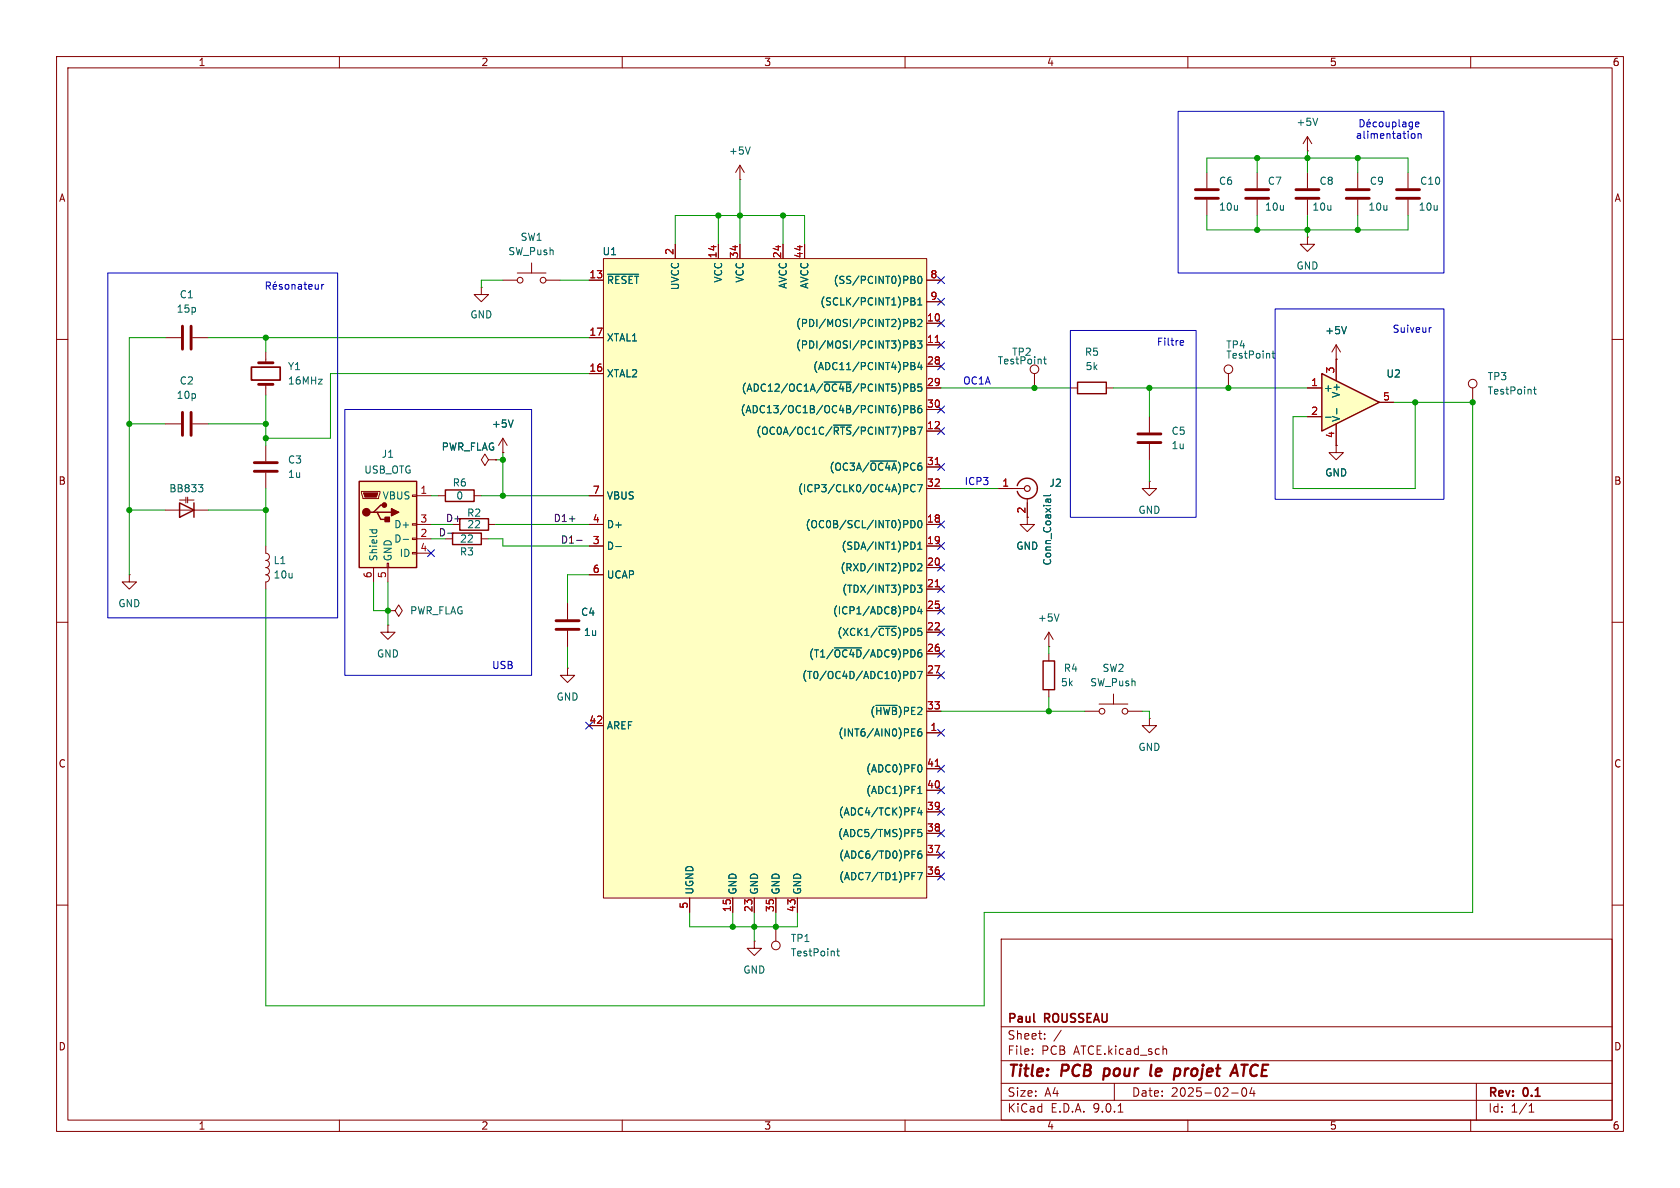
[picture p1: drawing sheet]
<svg xmlns="http://www.w3.org/2000/svg" width="297mm" height="210mm" viewBox="0 0 297 210" stroke-linecap="round" stroke-linejoin="round" font-family="sans-serif">
<g fill="none" stroke="#840000" stroke-width=".18">
<path d="M10 10h277v190h-277zM12 12h273v186h-273zM60 10v2M110 10v2M160 10v2M210 10v2M260 10v2M130.8 31.8h.1M130.8 29.2l-.8 1.3M130.8 29.2l.8 1.3M130.8 29.2v2.6M29.2 59.7h2.8"/>
<path d="M34 59.7h2.8M10 60h2M47 62.2v1.9M47 67.9v2M285 60h2M10 110h2M285 110h2M10 160h2M177 166h108v32h-108zM285 160h2M60 198v2M110 198v2"/>
<path d="M160 198v2M177 194.5h108M177 191.5h108M177 187.5h108M177 181.5h108M182.5 186.3v.1M182.5 185.5v.1M184.7 183.6v.1M184.7 182.8v.1M187.6 182.1l-1.3 2M197 191.5v3M197.7 196.6h.8"/>
<path d="M205.8 185.4h.2l.2 .2v.8M210 198v2M217.7 193.2h1.2M219.7 192.4l.2-.1a.81 .81 0 0 1 .6 .6 .81 .81 0 0 1-.3 .8l-.2 .1a.81 .81 0 0 1-.3-1.4zM221.3 192.2l-.3 1.1h.9M221.7 192.8v1M260 198v2M261 191.5v6.5M270.3 196.6h.9M270.3 195.5l.4-.4v1.5"/>
</g>
<path d="M195.3 188.9l-.3 2M203.4 190.1l.2 .1M203.6 188.2l-.3 1.7M208.3 188.9l.4 .4-.1 .5-.2 .3M219.5 188.2h1.1M220 188.2l-.2 2" fill="none" stroke="#840000" stroke-width=".4"/>
<path d="M132.6 26l-.4 1.2" fill="none" stroke="#006464" stroke-width=".18"/>
<path d="M32.3 57.7v4M33.8 57.7v4M45.7 67.9h2.6M45.7 64.1h2.6" fill="none" stroke="#840000" stroke-width=".51"/>
<path d="M44.4 64.9h5.1v2.3h-5.1z" fill="none" stroke="#840000" stroke-width=".3"/>
<path d="M233.7 66l10.1 5.1-10.1 5.1z" fill="#ffffc2"/>
<path d="M190.5 67.6h5.1v2h-5.1zM233.7 66l10.1 5.1-10.1 5.1z" fill="none" stroke="#840000" stroke-width=".25"/>
<g fill="none" stroke="#840000" stroke-width=".18">
<path d="M182.9 66v2.6M189.2 68.6h1.3M195.6 68.6h1.2M203.2 73.7v2.8M203.2 78.5v2.8M231.1 68.6h2.6M231.1 73.7h2.6M236.2 78.7v1.3h1.3l-1.3 1.3-1.3-1.3h1.3M236.2 78.7h.1M236.2 63.5v3.8M236.2 74.9v3.8M243.8 71.1h2.6"/>
<path d="M203.2 85.1v1.3h1.3l-1.3 1.2-1.3-1.2h1.3M203.2 85.1h.1M100.3 118.1v1.3h1.3l-1.3 1.3-1.2-1.3h1.2M100.3 118.1h.1M100.3 106.7v2.8M100.3 111.5v2.8M203.2 127v1.3h1.3l-1.3 1.2-1.3-1.2h1.3M203.2 127h.1M133.3 166.4v1.2h1.3l-1.3 1.3-1.2-1.3h1.2M133.3 166.4h.1M137.2 163.8v2.6"/>
<circle cx="182.9" cy="65.3" r=".76"/>
<circle cx="137.2" cy="167.1" r=".76"/>
</g>
<path d="M184.5 63.5h.5M184.7 63.1v1.1l.3 .1M234.3 73.8h1M236.3 72.2v1M147.9 168.1h.5M148.1 167.7v1.1l.3 .2" fill="none" stroke="#006464" stroke-width=".18"/>
<path d="M201.2 76.7h4M201.2 78.2h4M98.3 109.7h4.1M98.3 111.3h4.1" fill="none" stroke="#840000" stroke-width=".51"/>
<path d="M106.7 45.7h57.1v113.1h-57.1z" fill="#ffffc2"/>
<g fill="none" stroke="#840000" stroke-width=".18">
<path d="M213.4 30.5v2.8M213.4 35.3v2.8M222.2 30.5v2.8M222.2 35.3v2.8M231.1 26.7h.1M231.1 24.1l-.7 1.3M231.1 24.1l.8 1.3M231.1 24.1v2.6M231.1 30.5v2.8M231.1 35.3v2.8M240 30.5v2.8M240 35.3v2.8"/>
<path d="M248.9 30.5v2.8M248.9 35.3v2.8M85.1 50.8v1.3h1.3l-1.3 1.2-1.3-1.2h1.3M85.1 50.8h.1M88.9 49.5h2.5M91.4 48.3h5.1M94 46.5v1.8M96.5 49.5h2.6M104.1 49.5h2.6M104.1 59.7h2.6M106.7 45.7h57.1v113.1h-57.1zM119.4 43.2v2.5"/>
<path d="M127 43.2v2.5M130.8 43.2v2.5M138.4 43.2v2.5M142.2 43.2v2.5M163.8 49.5h2.6M163.8 53.3h2.6M163.8 57.2h2.6M231.1 41.9v1.3h1.3l-1.3 1.3-1.2-1.3h1.2M231.1 41.9h.1M29.2 74.9h2.8M34 74.9h2.8M47 78.7v2.8"/>
<path d="M88.9 77.5l-.8 1.2M88.9 77.5l.8 1.2M88.9 77.5v2.5M104.1 66h2.6M163.8 61h2.6M163.8 64.8h2.6M163.8 68.6h2.6M163.8 72.4h2.6M163.8 76.2h2.6M217.2 66v2.6M236.2 63.5h.1M236.2 61l-.7 1.2"/>
<path d="M236.2 61l.8 1.2M236.2 61v2.5M260.3 68.6v2.5M29.2 90.2h7.6M31.7 88.4h1.2M32.9 87.9v1M33.2 88.4h1.1M33.2 87.9v1M47 96.5v1.3a.64 .64 0 0 1 .6 .6 .64 .64 0 0 1-.6 .7M47 99.1a.64 .64 0 0 1 .6 .6 .64 .64 0 0 1-.6 .6 .64 .64 0 0 1 .6 .7 .64 .64 0 0 1-.6 .6 .64 .64 0 0 1 .6 .6 .64 .64 0 0 1-.6 .7v1.2M47 83.6v2.8M77.5 87.6h1.2"/>
<path d="M78.7 95.3h1.3M83.8 87.6h1.3M85.1 95.3h1.3M86.4 81.3l-.7-1-.6 1 .6 1 .7-1h1.2M86.4 92.7h1.2M87.6 81.3h.1M88.9 80h.1M104.1 87.6h2.6M104.1 92.7h2.6M104.1 96.5h2.6M163.8 92.7h2.6M163.8 96.5h2.6"/>
<path d="M163.8 82.6h2.6M163.8 86.4h2.6M22.9 101.6v1.3h1.2l-1.2 1.2-1.3-1.2h1.3M22.9 101.6h.1M68.6 110.5v1.3h1.2l-1.2 1.2-1.3-1.2h1.3M68.6 110.5h.1M68.6 108h1.2l.7-1.1 .6 1.1-.6 1-.7-1M68.6 108h.1M104.1 101.6h2.6M163.8 100.3h2.6M163.8 104.1h2.6M163.8 108h2.6"/>
<path d="M163.8 111.8h2.6M163.8 115.6h2.6M163.8 119.4h2.6M185.4 114.3h.1M185.4 111.8l-.7 1.2M185.4 111.8l.8 1.2M185.4 111.8v2.5M185.4 115.6v1.2M104.1 128.3h2.6M163.8 125.7h2.6M163.8 129.5h2.6M163.8 135.9h2.6"/>
<path d="M163.8 139.7h2.6M185.4 121.9v1.3M121.9 158.8v2.5M129.5 158.8v2.5M133.3 158.8v2.5M137.2 158.8v2.5M141 158.8v2.5M163.8 143.5h2.6M163.8 147.3h2.6M163.8 151.1h2.6M163.8 154.9h2.6"/>
<circle cx="91.9" cy="49.5" r=".51"/>
<circle cx="96" cy="49.5" r=".51"/>
<circle cx="217.2" cy="65.3" r=".76"/>
<circle cx="260.4" cy="67.8" r=".76"/>
</g>
<g fill="none" stroke="#006464" stroke-width=".18">
<path d="M233 20.9l-.5 1.3M107.4 48.5h5.5M160.4 56.5l.1 .2-.1 .4M161 56.5h.5l.2 .2-.2 .4 .2 .1 .1 .3-.3 .2h-.5zM161 52.6l.6 .2 .1 .2-.2 .3M161 53.3h.5M161 57.1h.5M161.5 48.8l.2 .3-.2 .3 .2 .2 .1 .3-.3 .2h-.5M161.5 53.3l.3 .2-.1 .3-.7 .1M162.3 56.6l.4-.1 .3 .3-.8 .9h.8M162.3 53.9h.7M162.3 53l.3-.4v1.3"/>
<path d="M162.4 49l.2-.2a.68 .68 0 0 1 .4 .7 .68 .68 0 0 1-.4 .6l-.2-.1-.1-.4zM238 57.7l-.4 1.3M90.7 74.2l-.4 1.3M145.7 67.5h4.8M147.3 75.2h3.2M159 71.8l.2 .6-.2 .8M159.8 72.4l.6-.1 .1-.2-.1-.3-.6-.1v1.3M160.4 60.4v.4M161 60.3h.5l.2 .2-.2 .4 .2 .1 .1 .3-.3 .2h-.5zM161 71.7h.5l.2 .2-.2 .4 .2 .1 .1 .3-.3 .3h-.5zM161 64.1l.6 .1 .1 .2-.2 .3M161 67.9l.6 .1 .1 .3-.2 .2"/>
<path d="M161 60.9h.5M161 64.7h.5M161 68.5h.5M161 72.3h.5M161.5 64.7l.3 .2-.1 .3-.7 .1M161.5 68.5l.3 .2-.1 .3-.7 .2M162.2 60.3h.8l-.4 .5 .3 .1v.5l-.2 .1-.5-.1M162.2 75.5h.8l-.5 1.3M162.6 64l-.3 .9h.7M162.9 71.7l-.4 .1a.86 .86 0 0 0 0 1.2l.4-.2 .1-.4-.3-.2h-.3l-.1 .2M162.9 64.5v.8M162.9 67.9h-.6v.6l.1-.1h.5l.1 .2-.1 .4-.2 .2-.4-.2"/>
<path d="M224.9 62.5h.5M225.1 62v1.1l.3 .2M271.1 68.8h.5M271.3 68.4v1.1l.3 .2M35.1 85.7h.8l-.5 .5M35.6 86.2l.3 .2v.3l-.3 .2M108.9 96.6h.9M153.9 81.5h4.6M160.3 85.7l.2 .2-.1 .3-.1 .1M161 92a.64 .64 0 0 1 .8 .7 .64 .64 0 0 1-.8 .6zM161.3 95.8a.68 .68 0 0 1 .5 .7 .68 .68 0 0 1-.5 .6M161.6 99.8l.2 .4-.2 .5"/>
<path d="M161.8 85.8a.6 .6 0 0 0-.9 .4 .6 .6 0 0 0 .6 .7l.3-.1M162.2 85.7h.8l-.5 1.2M162.3 99.8l.4-.2 .3 .4-.8 .9h.8M162.3 96.2l.3-.4v1.3M162.3 97.1h.7M162.4 92.1l.2-.1a.68 .68 0 0 1 .4 .7 .68 .68 0 0 1-.4 .6l-.2-.1-.1-.4zM147.5 114.5h4.8M155.3 110.7h3.2M161 118.7a.64 .64 0 0 1 .8 .6 .64 .64 0 0 1-.8 .7zM161.3 107.3a.68 .68 0 0 1 .5 .6 .68 .68 0 0 1-.5 .6M162.2 103.4h.8l-.4 .5 .3 .2v.5l-.2 .1-.5-.1M162.2 118.7h.8l-.5 1.3"/>
<path d="M162.6 107.2l-.3 .9h.7M162.9 107.7v.8M187.2 108.5l-.4 1.3M154.8 124.7h3.8M161.2 129.5h.4M161.2 130.1h.6M161.2 128.8h.6M162.4 139.3l.2-.3v1.3M162.7 135.2a.79 .79 0 0 1 0 1.3M162.9 128.8l-.4 .1a.86 .86 0 0 0 0 1.2l.4-.1 .1-.4-.3-.3h-.2l-.2 .3M161.2 150.4h.6M161.2 154.2h.6"/>
<path d="M162.2 154.2h.8l-.5 1.3M162.3 140.3h.7M162.6 142.8l-.3 .9h.7M162.9 150.4l-.4 .1a.86 .86 0 0 0 0 1.2l.4-.1 .1-.4-.3-.3h-.2l-.2 .3M162.9 143.2v.9M162.9 146.6h-.6v.6l.1-.1 .5 .1 .1 .2-.1 .4-.2 .1-.4-.1"/>
</g>
<path d="M165.3 60.5h.8M165.3 82.1h.8M165.3 103.7h.8M165.3 135.5h.8" fill="none" stroke="#a90000" stroke-width=".18"/>
<g fill="none" stroke="#840000" stroke-width=".51">
<path d="M211.3 33.5h4.1M211.3 35.1h4.1M220.2 33.5h4.1M220.2 35.1h4.1M229.1 33.5h4.1M229.1 35.1h4.1M238 33.5h4.1M238 35.1h4.1M246.9 33.5h4.1M246.9 35.1h4.1M32.3 72.9v4.1M33.8 72.9v4.1"/>
<path d="M45 81.8h4M45 83.3h4"/>
</g>
<path d="M31.7 88.9l2.6 1.3-2.6 1.2zM34.3 88.9v2.5M78.7 86.6h5.1v2h-5.1zM80 94.2h5.1v2.1h-5.1zM81.3 91.7h5.1v2h-5.1zM184.4 116.8h2v5.1h-2z" fill="none" stroke="#840000" stroke-width=".25"/>
<path d="M63.5 85.1h10.2v15.2h-10.2z" fill="#ffffc2"/>
<path d="M63.5 85.1h10.2v15.2h-10.2zM66 90.6h.7l.6 1.2h1.3M66.7 90.6h2.5M67.9 89.3h-.6l-1.3 1.3h-.6M179.8 85.9a1.82 1.82 0 0 1 2-1.3 1.82 1.82 0 0 1 1.6 1.8M183.4 86.4a1.81 1.81 0 0 1-1.6 1.8 1.81 1.81 0 0 1-2-1.3" fill="none" stroke="#840000" stroke-width=".25"/>
<g fill="none" stroke="#840000" stroke-width=".18">
<path d="M104.1 49.5h2.6M104.1 59.7h2.6M119.4 43.2v2.5M127 43.2v2.5M130.8 43.2v2.5M138.4 43.2v2.5M142.2 43.2v2.5M163.8 49.5h2.6M163.8 53.3h2.6M163.8 57.2h2.6M104.1 66h2.6M163.8 61h2.6"/>
<path d="M163.8 64.8h2.6M163.8 68.6h2.6M163.8 72.4h2.6M163.8 76.2h2.6M231.1 68.6h2.6M231.1 73.7h2.6M236.2 63.5h.1M236.2 78.7h.1M236.2 63.5v3.8M236.2 74.9v3.8M243.8 71.1h2.6M63.9 86.9h3.3v.2l-.3 1h-2.8z"/>
<path d="M68.5 99.6h.2v.7h-.2zM72.9 87.5h.8v.3h-.8zM72.9 92.6h.8v.2h-.8zM72.9 95.1h.8v.3h-.8zM72.9 97.7h.8v.2h-.8zM73.7 87.6h2.5M73.7 92.7h2.5M73.7 95.3h2.5M73.7 97.8h2.5M87.6 81.3h.1M88.9 80h.1M104.1 87.6h2.6"/>
<path d="M104.1 92.7h2.6M104.1 96.5h2.6M163.8 92.7h2.6M163.8 86.4h2.6M163.8 96.5h2.6M163.8 82.6h2.6M176.5 86.4h4.6M181.6 88.1v4.6h1.3l-1.3 1.3-1.3-1.3h1.3M66 100.3v2.6M68.6 100.3v2.6M100.3 106.7v2.8M100.3 111.5v2.8"/>
<path d="M104.1 101.6h2.6M163.8 100.3h2.6M163.8 104.1h2.6M163.8 108h2.6M163.8 111.8h2.6M163.8 115.6h2.6M163.8 119.4h2.6M104.1 128.3h2.6M163.8 125.7h2.6M163.8 129.5h2.6M163.8 135.9h2.6M163.8 139.7h2.6"/>
<path d="M191.8 125.7h2.5M194.3 124.5h5.1M196.8 122.7v1.8M199.4 125.7h2.5M121.9 158.8v2.5M129.5 158.8v2.5M133.3 158.8v2.5M137.2 158.8v2.5M141 158.8v2.5M163.8 143.5h2.6M163.8 147.3h2.6M163.8 151.1h2.6"/>
<path d="M163.8 154.9h2.6"/>
<circle cx="194.8" cy="125.7" r=".51"/>
<circle cx="198.9" cy="125.7" r=".51"/>
</g>
<path d="M64.3 87.1h2.5l-.3 .8h-2z" fill="#840000" stroke="#840000" stroke-width=".18"/>
<g fill="#840000" stroke="#840000" stroke-width=".25">
<path d="M68.1 91.4h.7v.8h-.7z"/>
<path d="M69.2 89.9l1.3 .7-1.3 .6z"/>
<circle cx="64.8" cy="90.6" r=".63"/>
<circle cx="67.9" cy="89.3" r=".38"/>
</g>
<g fill="none" stroke="#006464" stroke-width=".18">
<path d="M107.4 48.5h5.5M160.4 56.5l.1 .2-.1 .4M161 56.5h.5l.2 .2-.2 .4 .2 .1 .1 .3-.3 .2h-.5zM161 52.6l.6 .2 .1 .2-.2 .3M161 53.3h.5M161 57.1h.5M161.5 48.8l.2 .3-.2 .3 .2 .2 .1 .3-.3 .2h-.5M161.5 53.3l.3 .2-.1 .3-.7 .1M162.3 56.6l.4-.1 .3 .3-.8 .9h.8M162.3 53.9h.7M162.3 53l.3-.4v1.3M162.4 49l.2-.2a.68 .68 0 0 1 .4 .7 .68 .68 0 0 1-.4 .6l-.2-.1-.1-.4z"/>
<path d="M238 57.7l-.4 1.3M90.7 74.2l-.4 1.3M145.7 67.5h4.8M147.3 75.2h3.2M159 71.8l.2 .6-.2 .8M159.8 72.4l.6-.1 .1-.2-.1-.3-.6-.1v1.3M160.4 60.4v.4M161 60.3h.5l.2 .2-.2 .4 .2 .1 .1 .3-.3 .2h-.5zM161 71.7h.5l.2 .2-.2 .4 .2 .1 .1 .3-.3 .3h-.5zM161 64.1l.6 .1 .1 .2-.2 .3M161 67.9l.6 .1 .1 .3-.2 .2M161 60.9h.5"/>
<path d="M161 64.7h.5M161 68.5h.5M161 72.3h.5M161.5 64.7l.3 .2-.1 .3-.7 .1M161.5 68.5l.3 .2-.1 .3-.7 .2M162.2 60.3h.8l-.4 .5 .3 .1v.5l-.2 .1-.5-.1M162.2 75.5h.8l-.5 1.3M162.6 64l-.3 .9h.7M162.9 71.7l-.4 .1a.86 .86 0 0 0 0 1.2l.4-.2 .1-.4-.3-.2h-.3l-.1 .2M162.9 64.5v.8M162.9 67.9h-.6v.6l.1-.1h.5l.1 .2-.1 .4-.2 .2-.4-.2M234.3 73.8h1"/>
<path d="M236.3 72.2v1M65.3 93.7h1.3M65.8 93.7v.3M66.6 93.7v.3M71.3 95.3h.9M108.9 96.6h.9M153.9 81.5h4.6M160.3 85.7l.2 .2-.1 .3-.1 .1M161 92a.64 .64 0 0 1 .8 .7 .64 .64 0 0 1-.8 .6zM161.3 95.8a.68 .68 0 0 1 .5 .7 .68 .68 0 0 1-.5 .6M161.6 99.8l.2 .4-.2 .5M161.8 85.8a.6 .6 0 0 0-.9 .4 .6 .6 0 0 0 .6 .7l.3-.1"/>
<path d="M162.2 85.7h.8l-.5 1.2M162.3 99.8l.4-.2 .3 .4-.8 .9h.8M162.3 96.2l.3-.4v1.3M162.3 97.1h.7M162.4 92.1l.2-.1a.68 .68 0 0 1 .4 .7 .68 .68 0 0 1-.4 .6l-.2-.1-.1-.4zM185.2 88.2l.1 .5M185.7 88.2v.5M185.7 88.2h-.6l-.2 .2v.3M185.7 87.4l-.1 .2h-1.1M147.5 114.5h4.8M155.3 110.7h3.2M161 118.7a.64 .64 0 0 1 .8 .6 .64 .64 0 0 1-.8 .7z"/>
<path d="M161.3 107.3a.68 .68 0 0 1 .5 .6 .68 .68 0 0 1-.5 .6M162.2 103.4h.8l-.4 .5 .3 .2v.5l-.2 .1-.5-.1M162.2 118.7h.8l-.5 1.3M162.6 107.2l-.3 .9h.7M162.9 107.7v.8M154.8 124.7h3.8M161.2 129.5h.4M161.2 130.1h.6M161.2 128.8h.6M162.4 139.3l.2-.3v1.3M162.7 135.2a.79 .79 0 0 1 0 1.3M162.9 128.8l-.4 .1a.86 .86 0 0 0 0 1.2l.4-.1 .1-.4-.3-.3h-.2l-.2 .3"/>
<path d="M161.2 150.4h.6M161.2 154.2h.6M162.2 154.2h.8l-.5 1.3M162.3 140.3h.7M162.6 142.8l-.3 .9h.7M162.9 150.4l-.4 .1a.86 .86 0 0 0 0 1.2l.4-.1 .1-.4-.3-.3h-.2l-.2 .3M162.9 143.2v.9M162.9 146.6h-.6v.6l.1-.1 .5 .1 .1 .2-.1 .4-.2 .1-.4-.1"/>
</g>
<circle cx="181.6" cy="86.4" r=".51" fill="none" stroke="#840000" stroke-width=".2"/>
<path d="M79.1 94.3h1M100.7 91.7h.9M101.9 95.5h1" fill="none" stroke="#0f0f0f" stroke-width=".18"/>
<g fill="none" stroke="#009600" stroke-width=".18">
<path d="M127 38.1v5.1M130.8 31.8v11.4M138.4 38.1v5.1M213.4 30.5v-2.6h35.5v2.6M213.4 38.1v2.5h35.5v-2.5M222.2 27.9v2.6M222.2 38.1v2.5M231.1 26.7v3.8M231.1 38.1v3.8M240 27.9v2.6M240 38.1v2.5M29.2 59.7h-6.3v41.9"/>
<path d="M36.8 59.7h67.3M47 59.7v2.5M88.9 49.5h-3.8v1.3M99.1 49.5h5M119.4 43.2v-5.1h22.8v5.1M22.9 74.9h6.3M36.8 74.9h10.2M47 69.9v8.8M104.1 66h-45.7v11.5h-11.4M166.4 68.6h22.8M196.8 68.6h34.3M203.2 68.6v5.1"/>
<path d="M246.4 71.1h13.9v90.2h-86.3v16.5h-127v-73.7M250.2 71.1v15.3h-21.6v-12.7h2.5M22.9 90.2h6.3M36.8 90.2h10.2M47 86.4v10.1M76.2 92.7h3.8M76.2 87.6h1.3M76.2 95.3h2.5M85.1 87.6h19M86.4 95.3h2.5v1.2h15.2M87.6 92.7h16.5M87.6 81.3h1.3"/>
<path d="M88.9 80v7.6M166.4 86.4h10.1M203.2 81.3v3.8M66 102.9v5.1h2.6M68.6 102.9v7.6M100.3 114.3v3.8M104.1 101.6h-3.8v5.1M185.4 114.3v1.3M166.4 125.7h25.4M185.4 123.2v2.5M201.9 125.7h1.3v1.3M121.9 161.3v2.5h19.1v-2.5"/>
<path d="M129.5 161.3v2.5M133.3 161.3v5.1M137.2 161.3v2.5"/>
</g>
<g fill="none" stroke="#000084" stroke-width=".18">
<path d="M165.8 52.7l1.2 1.2M165.8 56.5l1.2 1.3M165.8 48.9l1.2 1.2M167 52.7l-1.2 1.2M167 56.5l-1.2 1.3M167 48.9l-1.2 1.2M165.8 64.2l1.2 1.2M165.8 60.4l1.2 1.2M165.8 71.8l1.2 1.2M165.8 75.6l1.2 1.2M167 64.2l-1.2 1.2M167 60.4l-1.2 1.2"/>
<path d="M167 71.8l-1.2 1.2M167 75.6l-1.2 1.2M75.6 97.2l1.2 1.2M76.8 97.2l-1.2 1.2M165.8 81.9l1.2 1.3M165.8 99.7l1.2 1.2M165.8 95.9l1.2 1.2M165.8 92.1l1.2 1.2M167 81.9l-1.2 1.3M167 99.7l-1.2 1.2M167 95.9l-1.2 1.2M167 92.1l-1.2 1.2"/>
<path d="M165.8 115l1.2 1.2M165.8 118.8l1.2 1.2M165.8 107.3l1.2 1.3M165.8 103.5l1.2 1.2M165.8 111.2l1.2 1.2M167 115l-1.2 1.2M167 118.8l-1.2 1.2M167 107.3l-1.2 1.3M167 103.5l-1.2 1.2M167 111.2l-1.2 1.2M103.5 127.7l1.2 1.2M104.7 127.7l-1.2 1.2"/>
<path d="M165.8 128.9l1.2 1.2M165.8 135.3l1.2 1.2M165.8 139.1l1.2 1.2M167 128.9l-1.2 1.2M167 135.3l-1.2 1.2M167 139.1l-1.2 1.2M165.8 154.3l1.2 1.2M165.8 142.9l1.2 1.2M165.8 150.5l1.2 1.2M165.8 146.7l1.2 1.2M167 154.3l-1.2 1.2M167 142.9l-1.2 1.2"/>
<path d="M167 150.5l-1.2 1.2M167 146.7l-1.2 1.2"/>
</g>
<g fill="none" stroke="#0000c2" stroke-width=".18">
<path d="M208.3 19.7h47v28.6h-47zM240.4 21.2a.64 .64 0 0 1 .8 .6 .64 .64 0 0 1-.8 .6zM241.7 22l.6-.1-.1-.3h-.4l-.1 .2v.6h.5M242.1 21.1l-.2 .2M243.4 21.6h-.4l-.3 .2 .2 .6h.5M243.9 21.7l.2-.1 .3 .1 .1 .5-.1 .2h-.3l-.2-.1zM245 21.6l.1 .8h.3l.2-.1M245.6 21.6v.8M246.2 21.6h.4l.2 .2-.1 .6h-.5M246.2 21.6v1.2M247.3 21.2v1l.2 .2M248 21.6h.5l.1 .8"/>
<path d="M248.6 21.9h-.5l-.2 .2 .2 .3h.5M249.6 23.7l.3-.1 .3 .3-.1 .4-.2 .2-.3-.1M249.7 21.6h-.4l-.2 .2 .1 .6h.5M249.7 21.6v1l-.2 .2h-.3M250.2 22l.6-.1v-.3h-.4l-.2 .2 .1 .6h.5M250.7 23.7l.2-.1 .3 .1v.8M250.7 23.6v.9M19 48.3h40.7v60.9h-40.7zM47.1 50.5h.6l.1-.2-.1-.3-.6-.1v1.2M47.4 50.5l.4 .6M48.3 50.7l.6-.1-.1-.3h-.3l-.2 .2 .1 .6h.4M48.7 49.8l-.2 .2"/>
<path d="M49.9 50.3h-.3l-.2 .2v.1l.5 .2v.3h-.5M50.5 50.3h.3l.3 .2v.4l-.3 .2h-.3l-.1-.2zM51.6 50.4l.2-.1h.3l.1 .8M51.6 50.3v.8M52.8 50.3h.4l.1 .8M53.3 50.6h-.4l-.2 .2 .2 .3h.4M53.7 50.3h.5M53.9 49.9v1l.3 .2M54.6 50.7l.6-.1-.1-.3h-.3l-.2 .2v.6h.5M55.7 50.3l.1 .8h.3l.2-.1M56.3 50.3v.8M56.9 50.3v.8"/>
<path d="M57.2 50.3l-.3 .2M189.2 58.4h22.3v33h-22.3zM225.4 54.6h29.9v33.7h-29.9zM253 57.9l-.3 .2M61 72.4h33v47h-33zM208.8 60.2h.4v.3l-.6 .1M209.2 61h-.4"/>
</g>
<path d="M165.3 60.5h.8M165.3 82.1h.8M165.3 103.7h.8M165.3 135.5h.8" fill="none" stroke="#a90000" stroke-width=".18"/>
<g fill="#009600" stroke="#009600" stroke-width=".18">
<circle cx="22.9" cy="90.2" r=".46"/>
<circle cx="22.9" cy="74.9" r=".46"/>
<circle cx="47" cy="90.2" r=".46"/>
<circle cx="47" cy="59.7" r=".46"/>
<circle cx="240" cy="27.9" r=".46"/>
<circle cx="231.1" cy="27.9" r=".46"/>
<circle cx="222.2" cy="27.9" r=".46"/>
<circle cx="222.2" cy="40.6" r=".46"/>
<circle cx="240" cy="40.6" r=".46"/>
<circle cx="182.9" cy="68.6" r=".46"/>
<circle cx="127" cy="38.1" r=".46"/>
<circle cx="130.8" cy="38.1" r=".46"/>
<circle cx="138.4" cy="38.1" r=".46"/>
<circle cx="185.4" cy="125.7" r=".46"/>
<circle cx="137.2" cy="163.8" r=".46"/>
<circle cx="68.6" cy="108" r=".46"/>
<circle cx="129.5" cy="163.8" r=".46"/>
<circle cx="133.3" cy="163.8" r=".46"/>
<circle cx="217.2" cy="68.6" r=".46"/>
<circle cx="231.1" cy="40.6" r=".46"/>
<circle cx="260.3" cy="71.1" r=".46"/>
<circle cx="250.2" cy="71.1" r=".46"/>
<circle cx="203.2" cy="68.6" r=".46"/>
<circle cx="88.9" cy="81.3" r=".46"/>
<circle cx="47" cy="74.9" r=".46"/>
<circle cx="47" cy="77.5" r=".46"/>
<circle cx="88.9" cy="87.6" r=".46"/>
</g>
<g font-size="2.8" fill="#840000">
<text x="178" y="190.9">Title:</text>
<text x="187.7" y="190.9">PCB</text>
<text x="196" y="190.9">pour</text>
<text x="205" y="190.9">le</text>
<text x="210.1" y="190.9">projet</text>
<text x="221" y="190.9">ATCE</text>
</g>
<g font-size="2.1" fill="#840000">
<text x="178" y="184">Sheet:</text>
<text x="178" y="181.2">Paul</text>
<text x="184.7" y="181.2">ROUSSEAU</text>
<text x="178" y="186.7">File:</text>
<text x="184.1" y="186.7">PCB</text>
<text x="189.9" y="186.7">ATCE.kicad_sch</text>
<text x="178" y="196.9">KiCad</text>
<text x="178" y="194.1">Size:</text>
<text x="184.7" y="194.1">A4</text>
<text x="185.7" y="196.9">E.D.A.</text>
<text x="193.3" y="196.9">9.0.1</text>
<text x="200" y="194.1">Date:</text>
<text x="207" y="194.1">2025-02-04</text>
<text x="263" y="194.3">Rev:</text>
<text x="263" y="196.9">Id:</text>
<text x="267.1" y="196.9">1/1</text>
<text x="269.4" y="194.3">0.1</text>
</g>
<g font-size="1.8" fill="#840000">
<text x="35" y="11.9">1</text>
<text x="85" y="11.9">2</text>
<text x="135" y="11.9">3</text>
<text x="185" y="11.9">4</text>
<text x="235" y="11.9">5</text>
<text x="285" y="11.9">6</text>
<text x="10.3" y="35.9">A</text>
<text x="285.3" y="35.9">A</text>
<text x="10.3" y="85.9">B</text>
<text x="285.3" y="85.9">B</text>
<text x="181.4" y="90.9" transform="rotate(-90 181.4 90.9)">2</text>
<text x="10.3" y="135.9">C</text>
<text x="285.3" y="135.9">C</text>
<text x="10.3" y="185.9">D</text>
<text x="285.3" y="185.9">D</text>
<text x="35" y="199.9">1</text>
<text x="85" y="199.9">2</text>
<text x="135" y="199.9">3</text>
<text x="185" y="199.9">4</text>
<text x="235" y="199.9">5</text>
<text x="285" y="199.9">6</text>
</g>
<g font-size="1.8" fill="#006464">
<text x="229.1" y="22.5">+5V</text>
<text x="128.8" y="27.5">+5V</text>
<text x="215.4" y="32.9">C6</text>
<text x="224" y="32.9">C7</text>
<text x="233.2" y="32.9">C8</text>
<text x="242.1" y="32.9">C9</text>
<text x="251" y="32.9">C10</text>
<text x="215.4" y="37.4">10u</text>
<text x="223.5" y="37.4">10u</text>
<text x="231.9" y="37.4">10u</text>
<text x="241.8" y="37.4">10u</text>
<text x="250.7" y="37.4">10u</text>
<text x="89.8" y="45.3">SW_Push</text>
<text x="91.9" y="42.8">SW1</text>
<text x="106.4" y="45.3">U1</text>
<text x="229.1" y="47.9">GND</text>
<text x="31.7" y="52.9">C1</text>
<text x="107.2" y="50.4">~{RESET}</text>
<text x="120.2" y="51.4" transform="rotate(-90 120.2 51.4)">UVCC</text>
<text x="127.9" y="50.1" transform="rotate(-90 127.9 50.1)">VCC</text>
<text x="131.7" y="50.1" transform="rotate(-90 131.7 50.1)">VCC</text>
<text x="139.3" y="51.1" transform="rotate(-90 139.3 51.1)">AVCC</text>
<text x="143.1" y="51.1" transform="rotate(-90 143.1 51.1)">AVCC</text>
<text x="147.3" y="50.4">(SS/PCINT0)PB0</text>
<text x="31.1" y="55.5">15p</text>
<text x="83.1" y="56.5">GND</text>
<text x="140.6" y="58">(PDI/MOSI/PCINT2)PB2</text>
<text x="144.9" y="54.2">(SCLK/PCINT1)PB1</text>
<text x="234.2" y="59.3">+5V</text>
<text x="50.8" y="65.6">Y1</text>
<text x="107.2" y="60.6">XTAL1</text>
<text x="140.6" y="61.8">(PDI/MOSI/PCINT3)PB3</text>
<text x="143.6" y="65.6">(ADC11/PCINT4)PB4</text>
<text x="176.3" y="64.6">TestPoint</text>
<text x="178.8" y="63.1">TP2</text>
<text x="191.7" y="63.1">R5</text>
<text x="191.8" y="65.6">5k</text>
<text x="216.7" y="61.8">TP4</text>
<text x="216.7" y="63.6">TestPoint</text>
<text x="31.1" y="70.7">10p</text>
<text x="31.7" y="68.2">C2</text>
<text x="50.8" y="68.2">16MHz</text>
<text x="107.2" y="66.9">XTAL2</text>
<text x="131" y="69.4">(ADC12/OC1A/~{OC4B}/PCINT5)PB5</text>
<text x="233.9" y="69.4">+</text>
<text x="237.1" y="70.4" transform="rotate(-90 237.1 70.4)">V+</text>
<text x="245" y="66.9">U2</text>
<text x="262.9" y="67.4">TP3</text>
<text x="262.9" y="70">TestPoint</text>
<text x="86.9" y="75.8">+5V</text>
<text x="130.8" y="73.3">(ADC13/OC1B/OC4B/PCINT6)PB6</text>
<text x="133.6" y="77.1">(OC0A/OC1C/~{RTS}/PCINT7)PB7</text>
<text x="207" y="77.1">C5</text>
<text x="237.1" y="74.7" transform="rotate(-90 237.1 74.7)">V-</text>
<text x="50.8" y="82.1">C3</text>
<text x="64.3" y="83.9">USB_OTG</text>
<text x="67.4" y="81.1">J1</text>
<text x="78" y="79.9">PWR_FLAG</text>
<text x="146.5" y="83.4">(OC3A/~{OC4A})PC6</text>
<text x="207" y="79.6">1u</text>
<text x="29.8" y="87.2">BB833</text>
<text x="50.8" y="84.7">1u</text>
<text x="67.5" y="88.5">VBUS</text>
<text x="79.9" y="86.2">R6</text>
<text x="80.6" y="88.5">0</text>
<text x="107.2" y="88.5">VBUS</text>
<text x="141" y="87.2">(ICP3/CLK0/OC4A)PC7</text>
<text x="185.4" y="86.2">J2</text>
<text x="234.2" y="84.4">GND</text>
<text x="69.6" y="93.6">D+</text>
<text x="82.5" y="91.5">R2</text>
<text x="82.5" y="93.6">22</text>
<text x="107.2" y="93.6">D+</text>
<text x="142.3" y="93.6">(OC0B/SCL/INT0)PD0</text>
<text x="201.2" y="91">GND</text>
<text x="48.3" y="99.9">L1</text>
<text x="66.9" y="99.3" transform="rotate(-90 66.9 99.3)">Shield</text>
<text x="69.4" y="99.3" transform="rotate(-90 69.4 99.3)">GND</text>
<text x="69.6" y="96.1">D-</text>
<text x="70.6" y="98.7">ID</text>
<text x="81.2" y="98.4">R3</text>
<text x="81.2" y="96.1">22</text>
<text x="107.2" y="97.4">D-</text>
<text x="148.5" y="101.2">(RXD/INT2)PD2</text>
<text x="148.7" y="97.4">(SDA/INT1)PD1</text>
<text x="179.6" y="97.4">GND</text>
<text x="186" y="100.1" transform="rotate(-90 186 100.1)">Conn_Coaxial</text>
<text x="20.8" y="107.5">GND</text>
<text x="48.3" y="102.5">10u</text>
<text x="107.2" y="102.5">UCAP</text>
<text x="148.8" y="105">(TDX/INT3)PD3</text>
<text x="72.4" y="108.8">PWR_FLAG</text>
<text x="102.6" y="109.1">C4</text>
<text x="103.1" y="112.6">1u</text>
<text x="147.2" y="108.8">(ICP1/ADC8)PD4</text>
<text x="147.9" y="112.6">(XCK1/~{CTS})PD5</text>
<text x="183.4" y="110.1">+5V</text>
<text x="66.5" y="116.4">GND</text>
<text x="142.9" y="116.4">(T1/~{OC4D}/ADC9)PD6</text>
<text x="188" y="119">R4</text>
<text x="194.8" y="119">SW2</text>
<text x="98.3" y="124.1">GND</text>
<text x="141.7" y="120.2">(T0/OC4D/ADC10)PD7</text>
<text x="187.5" y="121.5">5k</text>
<text x="192.6" y="121.5">SW_Push</text>
<text x="107.2" y="129.1">AREF</text>
<text x="148.1" y="130.4">(INT6/AIN0)PE6</text>
<text x="153.7" y="126.6">(~{HWB})PE2</text>
<text x="153" y="136.8">(ADC0)PF0</text>
<text x="201.2" y="132.9">GND</text>
<text x="153" y="140.6">(ADC1)PF1</text>
<text x="148.1" y="148.2">(ADC5/TMS)PF5</text>
<text x="148.2" y="144.4">(ADC4/TCK)PF4</text>
<text x="148.2" y="152">(ADC6/TD0)PF6</text>
<text x="148.2" y="155.8">(ADC7/TD1)PF7</text>
<text x="122.8" y="158.2" transform="rotate(-90 122.8 158.2)">UGND</text>
<text x="130.4" y="158.2" transform="rotate(-90 130.4 158.2)">GND</text>
<text x="134.2" y="158.2" transform="rotate(-90 134.2 158.2)">GND</text>
<text x="138" y="158.2" transform="rotate(-90 138 158.2)">GND</text>
<text x="141.8" y="158.2" transform="rotate(-90 141.8 158.2)">GND</text>
<text x="139.7" y="166.7">TP1</text>
<text x="131.3" y="172.3">GND</text>
<text x="139.7" y="169.3">TestPoint</text>
</g>
<g font-size="1.8" fill="#0000c2">
<text x="239.6" y="24.7">alimentation</text>
<text x="246.1" y="59">Suiveur</text>
<text x="204.4" y="61.3">Filtre</text>
<text x="170.2" y="68.2">OC1A</text>
<text x="170.4" y="86">ICP3</text>
<text x="86.9" y="118.5">USB</text>
</g>
<g font-size="1.8" fill="#a90000">
<text x="119.1" y="45.2" transform="rotate(-90 119.1 45.2)">2</text>
<text x="126.7" y="45.8" transform="rotate(-90 126.7 45.8)">14</text>
<text x="130.6" y="45.8" transform="rotate(-90 130.6 45.8)">34</text>
<text x="138.2" y="45.8" transform="rotate(-90 138.2 45.8)">24</text>
<text x="142" y="45.8" transform="rotate(-90 142 45.8)">44</text>
<text x="104.1" y="49.3">13</text>
<text x="164.4" y="49.3">8</text>
<text x="164.4" y="53.1">9</text>
<text x="104.1" y="59.4">17</text>
<text x="163.8" y="56.9">10</text>
<text x="104.1" y="65.8">16</text>
<text x="163.8" y="60.7">11</text>
<text x="163.8" y="64.5">28</text>
<text x="163.8" y="68.3">29</text>
<text x="231.7" y="68.3">1</text>
<text x="236" y="66.1" transform="rotate(-90 236 66.1)">3</text>
<text x="244.4" y="70.9">5</text>
<text x="163.8" y="72.1">30</text>
<text x="163.8" y="75.9">12</text>
<text x="231.7" y="73.4">2</text>
<text x="236" y="77.5" transform="rotate(-90 236 77.5)">4</text>
<text x="163.8" y="82.3">31</text>
<text x="74.2" y="87.4">1</text>
<text x="104.7" y="87.4">7</text>
<text x="163.8" y="86.1">32</text>
<text x="177.1" y="86.1">1</text>
<text x="74.2" y="92.5">3</text>
<text x="74.2" y="95">2</text>
<text x="104.7" y="92.5">4</text>
<text x="163.8" y="92.5">18</text>
<text x="74.2" y="97.5">4</text>
<text x="104.7" y="96.3">3</text>
<text x="104.7" y="101.3">6</text>
<text x="163.8" y="96.3">19</text>
<text x="163.8" y="100.1">20</text>
<text x="65.8" y="102.3" transform="rotate(-90 65.8 102.3)">6</text>
<text x="68.3" y="102.3" transform="rotate(-90 68.3 102.3)">5</text>
<text x="163.8" y="103.9">21</text>
<text x="163.8" y="107.7">25</text>
<text x="163.8" y="111.5">22</text>
<text x="163.8" y="115.3">26</text>
<text x="163.8" y="119.1">27</text>
<text x="163.8" y="125.5">33</text>
<text x="104.1" y="128">42</text>
<text x="164.4" y="129.3">1</text>
<text x="163.8" y="135.6">41</text>
<text x="163.8" y="139.4">40</text>
<text x="163.8" y="143.3">39</text>
<text x="163.8" y="147.1">38</text>
<text x="163.8" y="150.9">37</text>
<text x="163.8" y="154.7">36</text>
<text x="121.7" y="160.7" transform="rotate(-90 121.7 160.7)">5</text>
<text x="129.3" y="161.3" transform="rotate(-90 129.3 161.3)">15</text>
<text x="133.1" y="161.3" transform="rotate(-90 133.1 161.3)">23</text>
<text x="136.9" y="161.3" transform="rotate(-90 136.9 161.3)">35</text>
<text x="140.7" y="161.3" transform="rotate(-90 140.7 161.3)">43</text>
</g>
<g font-size="1.8" fill="#0f0f0f">
<text x="77.5" y="94.9">D-</text>
<text x="78.7" y="92.4">D+</text>
<text x="97.8" y="92.4">D1+</text>
<text x="99.1" y="96.2">D1-</text>
</g>
</svg>
